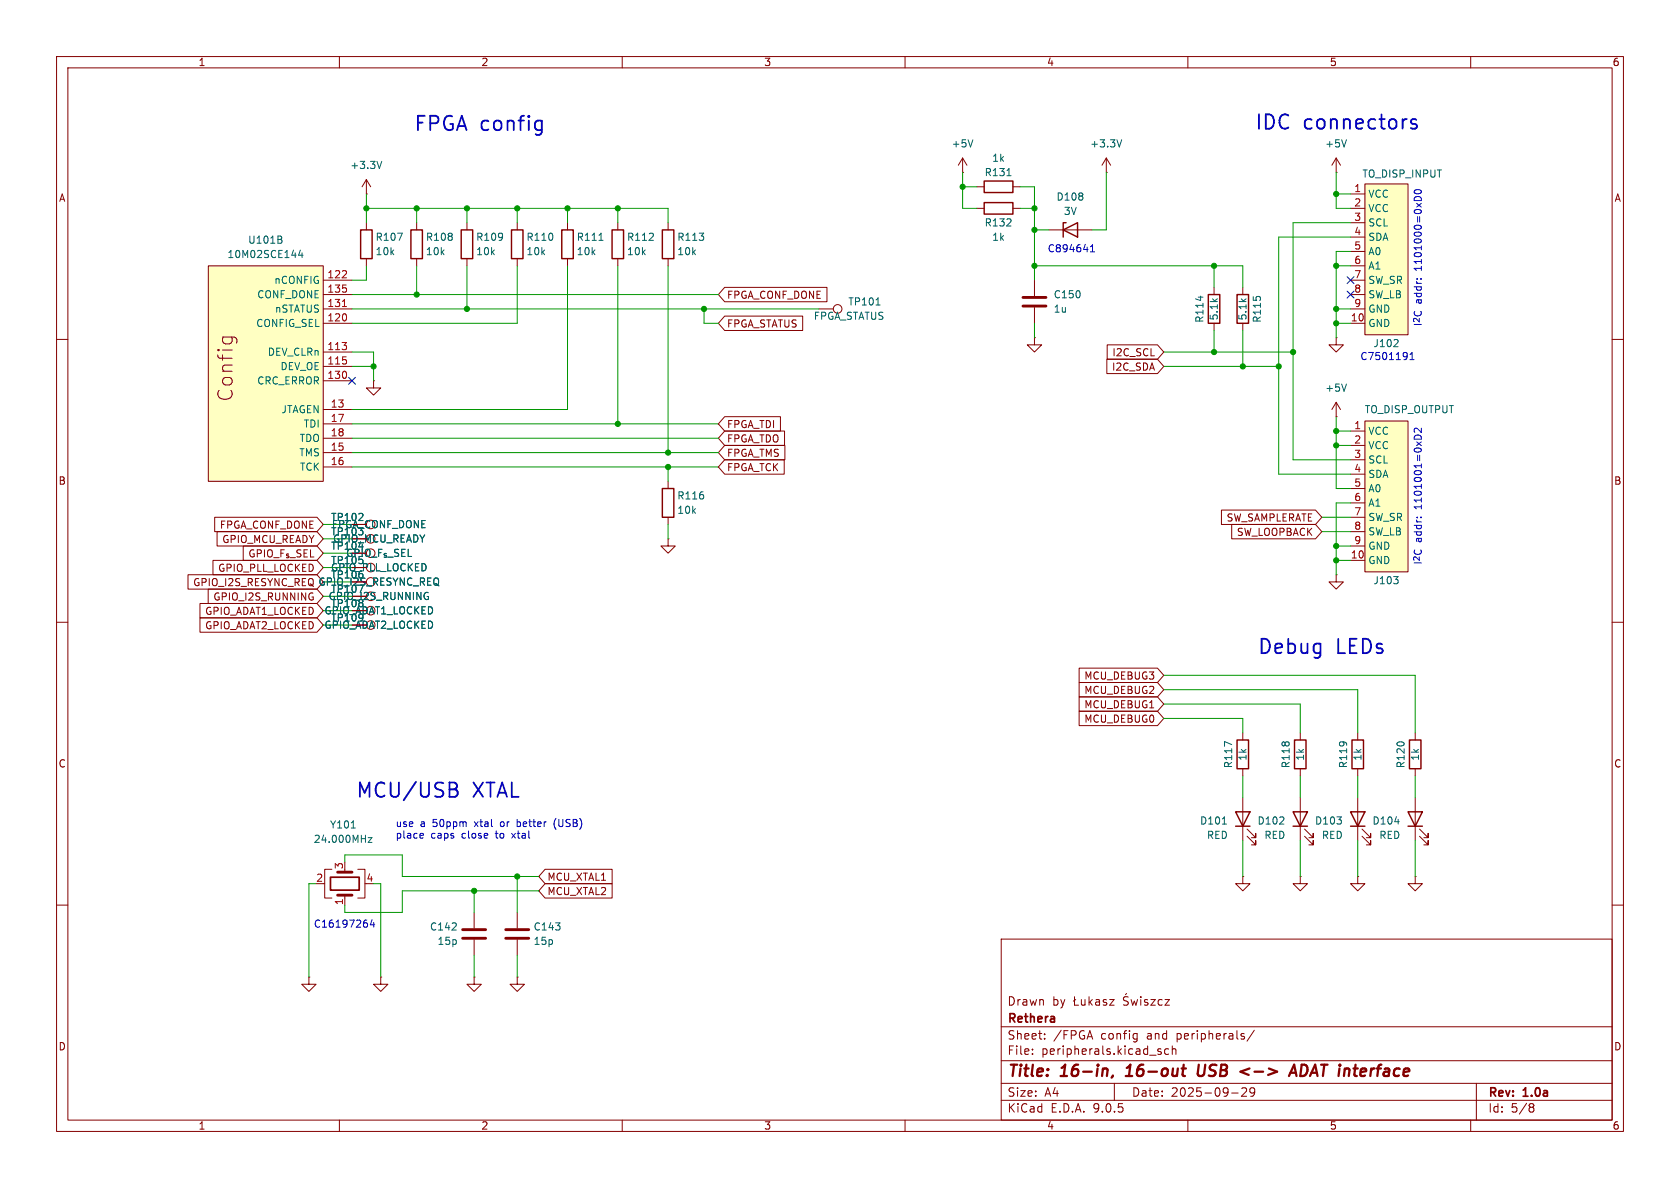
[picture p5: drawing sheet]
<svg xmlns="http://www.w3.org/2000/svg" width="297mm" height="210mm" viewBox="0 0 297 210" stroke-linecap="round" stroke-linejoin="round" font-family="sans-serif">
<g fill="none" stroke="#840000" stroke-width=".18">
<path d="M10 10h277v190h-277zM12 12h273v186h-273zM60 10v2M110 10v2M160 10v2M210 10v2M260 10v2M64.8 39.4v1.2M64.8 45.7v1.3M236.2 59.7v1.3h1.3l-1.3 1.2-1.3-1.2h1.3M236.2 59.7h.1M10 60h2"/>
<path d="M285 60h2M118.1 95.3v1.2h1.3l-1.3 1.3-1.3-1.3h1.3M118.1 95.3h.1M118.1 85.1v1.3M118.1 91.4v1.3M10 110h2M285 110h2M240 129.5v1.3M240 135.9v1.3M250.2 129.5v1.3M250.2 135.9v1.3M10 160h2"/>
<path d="M177 166h108v32h-108zM190 176.2v1.5h.7M190.2 176.7l-.5 .3M191.2 176.7v.9l.4 .1 .2-.1M191.8 176.7v1M192.5 176.2v1.5M192.7 177.1l.4 .6M193.1 176.7l-.6 .6M193.7 176.8h.6l.1 .9M194.4 177.1h-.5a.29 .29 0 0 0-.2 .3 .29 .29 0 0 0 .2 .3l.5-.1M195.6 176.8l-.4-.1-.2 .2 .1 .2 .5 .2v.3h-.6M196.2 176.7h.8l-.8 1h.8"/>
<path d="M199.2 175.6l-.2 .2M199.5 176.3l-.6-.1-.2 .1v.5l.6 .3 .2 .3-.3 .3-.6-.1M200 176.7l.2 1 .3-.7 .3 .7 .3-1M201.7 176.2v.1M201.7 176.7v1M202.9 176.8l-.4-.1-.2 .2 .1 .2 .5 .2v.3h-.6M203.5 176.7h.7l-.7 1h.7M205.5 176.8l-.5-.1-.3 .3v.4l.2 .2h.6M206 176.7h.7l-.7 1h.7M285 160h2M60 198v2M110 198v2"/>
<path d="M160 198v2M177 194.5h108M177 191.5h108M177 187.5h108M177 181.5h108M182.5 186.3v.1M182.5 185.5v.1M184.7 183.6v.1M184.7 182.8v.1M197 191.5v3M200.6 182.7l.4 .1M201 182.7v1.2l-.3 .3"/>
<path d="M201 183.6l-.4 .1M204.7 185.8l.5 .2 .1 .1-.1 .2-.4 .1M204.7 185.5h.5M206.6 185.5l-.4-.1-.3 .3v.4l.1 .2h.6M207.2 185.5l.3-.1 .3 .1 .1 .9M207.2 184.9v1.5M210 198v2M217.7 193.2h1.2M219.5 192.4l.6-.1 .2 .1 .1 .3-.9 1.1h.9M219.8 183.2l.2 .2-.2 .3M219.8 182.7l.2 .1M221.7 182.1l-1.2 2"/>
<path d="M221.8 192.9l-.3 .3h-.3l-.2-.3 .1-.5 .4-.1 .2 .1a.99 .99 0 0 1-.3 1.4h-.3M260 198v2M261 191.5v6.5M270.6 195.1l.4 .1 .2 .2-.3 .3M270.6 195.7h.3M270.9 195.7l.2 .2 .1 .4-.2 .2-.4 .1"/>
</g>
<path d="M196.7 190.1l-.2 .4M199 190.2h1.2M199.6 188.5l-.4 .3M208.9 188.9h.8M211.9 188.2l-.2 1.6 .2 .3a.66 .66 0 0 0 .9-.1M220.9 188.9l-1.6 .5 1.5 .6M227.9 190.2l.9-2 .4 2M228.1 189.6h1M230.6 188.2h-.5l-.2 2 .7-.1" fill="none" stroke="#840000" stroke-width=".4"/>
<path d="M63.8 40.6h2v5.1h-2zM117.1 86.4h2v5h-2zM239 130.8h2v5.1h-2zM249.2 130.8h2v5.1h-2z" fill="none" stroke="#840000" stroke-width=".25"/>
<path d="M70.3 41.2h.8l-.5 1.3" fill="none" stroke="#006464" stroke-width=".18"/>
<path d="M241.3 32.5h7.6v26.7h-7.6z" fill="#ffffc2"/>
<g fill="none" stroke="#840000" stroke-width=".18">
<path d="M73.7 39.4v1.2M238.8 34.3h2.5M238.8 36.8h2.5M238.8 39.4h2.5M241.3 32.5h7.6v26.7h-7.6zM73.7 45.7v1.3M238.8 41.9h2.5M238.8 44.5h2.5M238.8 47h2.5M238.8 49.5h2.5M238.8 52.1h2.5M238.8 54.6h2.5"/>
<path d="M238.8 57.2h2.5"/>
</g>
<path d="M247 60.1l.2 .2-.1 .3-.7 .7h.8" fill="none" stroke="#006464" stroke-width=".18"/>
<path d="M72.6 40.6h2.1v5.1h-2.1z" fill="none" stroke="#840000" stroke-width=".25"/>
<path d="M241.3 74.4h7.6v26.7h-7.6z" fill="#ffffc2"/>
<g fill="none" stroke="#840000" stroke-width=".18">
<path d="M64.8 34.3h.1M64.8 31.8l-.8 1.2M64.8 31.8l.7 1.2M64.8 31.8v2.5M82.5 39.4v1.2M91.4 39.4v1.2M100.3 39.4v1.2M109.2 39.4v1.2M118.1 39.4v1.2M82.5 45.7v1.3M91.4 45.7v1.3M100.3 45.7v1.3"/>
<path d="M109.2 45.7v1.3M118.1 45.7v1.3M219.7 50.8v1.3M219.7 57.2v1.2M236.2 73.7h.1M236.2 71.1l-.7 1.3M236.2 71.1l.8 1.3M236.2 71.1v2.6M238.8 76.2h2.5M238.8 78.7h2.5M241.3 74.4h7.6v26.7h-7.6zM238.8 81.3h2.5"/>
<path d="M238.8 83.8h2.5M238.8 86.4h2.5M238.8 88.9h2.5M238.8 91.4h2.5M238.8 94h2.5M238.8 96.5h2.5M238.8 99.1h2.5M236.2 101.6v1.3h1.3l-1.3 1.2-1.3-1.2h1.3M236.2 101.6h.1M229.9 129.5v1.3M229.9 135.9v1.3M57.1 156.2h.3"/>
<path d="M58.7 153.7h-1.3v5.1h1.3M61 158.2v1.8M63.2 153.7h1.3v5.1h-1.3M219.7 154.9v1.3h1.3l-1.3 1.3-1.3-1.3h1.3M219.7 154.9h.1M219.7 141v7.6M220.5 147.8l1.5 1.6v-.8v.8h-.8M220.5 146.6l1.5 1.5v-.8v.8h-.8M229.9 154.9v1.3h1.2l-1.2 1.3-1.3-1.3h1.3M229.9 154.9h.1M229.9 141v7.6M230.6 147.8l1.6 1.6v-.8v.8h-.8"/>
<path d="M230.6 146.6l1.6 1.5v-.8v.8h-.8M67.3 172.7v1.3h1.3l-1.3 1.3-1.3-1.3h1.3M67.3 172.7h.1M83.8 172.7v1.3h1.3l-1.3 1.3-1.3-1.3h1.3M83.8 172.7h.1M83.8 161.3v2.8M83.8 166.1v2.8M91.4 172.7v1.3h1.3l-1.3 1.3-1.2-1.3h1.2M91.4 172.7h.1M91.4 161.3v2.8M91.4 166.1v2.8"/>
</g>
<path d="M67.5 28.5l-.4 1.3M105.9 42.5h.7M238 67.9l-.4 1.3M64.2 103.4l-.5 1.3M246.4 101.9h.8l-.5 .5M247 102.5l.2 .2-.2 .4M62.1 146.4h.7M65.1 148.1h.7l-.7 .8h.7M216.1 145.7h.7" fill="none" stroke="#006464" stroke-width=".18"/>
<path d="M81.5 40.6h2.1v5.1h-2.1zM90.4 40.6h2.1v5.1h-2.1zM99.3 40.6h2v5.1h-2zM108.2 40.6h2v5.1h-2zM117.1 40.6h2v5.1h-2zM218.7 52.1h2v5.1h-2zM228.9 130.8h2v5.1h-2zM218.4 143.5h2.6l-1.3 2.6zM218.4 146.1h2.6M228.6 143.5h2.5l-1.2 2.6zM228.6 146.1h2.5" fill="none" stroke="#840000" stroke-width=".25"/>
<path d="M59.7 158.2h2.5M59.7 154.2h2.5M81.8 164.3h4.1M81.8 165.9h4.1M89.4 164.3h4.1M89.4 165.9h4.1" fill="none" stroke="#840000" stroke-width=".51"/>
<path d="M58.4 155.1h5.1v2.3h-5.1z" fill="none" stroke="#840000" stroke-width=".3"/>
<path d="M36.8 47h20.3v38.1h-20.3z" fill="#ffffc2"/>
<g fill="none" stroke="#840000" stroke-width=".18">
<path d="M170.2 30.5h.1M170.2 27.9l-.8 1.3M170.2 27.9l.7 1.3M170.2 27.9v2.6M172.7 36.8h1.3M172.7 33h1.3M179.1 36.8h1.2M179.1 33h1.2M195.6 30.5h.1M195.6 27.9l-.8 1.3M195.6 27.9l.7 1.3M195.6 27.9v2.6"/>
<path d="M236.2 30.5h.1M236.2 27.9l-.7 1.3M236.2 27.9l.8 1.3M236.2 27.9v2.6M36.8 47h20.3v38.1h-20.3zM39.4 59.6h2l.4 .2M39.5 59.6l-.1 .2M40.9 59.6l.1 .2M57.1 49.5h5.1M57.1 52.1h5.1M57.1 54.6h5.1M57.1 57.2h5.1"/>
<path d="M128.1 55.9h13.8v2.5h-13.8l-1.1-1.2zM128.1 50.8h18.1v2.5h-18.1l-1.1-1.2zM144.8 54.6h2.5M182.9 59.7v1.3h1.2l-1.2 1.2-1.3-1.2h1.3M182.9 59.7h.1M182.9 49.5v2.8M182.9 54.4v2.8M185.4 40.6h7.6M214.6 50.8v1.3M214.6 57.2v1.2M57.1 62.2h5.1M57.1 64.8h5.1"/>
<path d="M57.1 67.3h5.1M57.1 72.4h5.1M57.1 74.9h5.1M57.1 77.5h5.1M66 67.3v1.3h1.3l-1.3 1.3-1.2-1.3h1.2M66 67.3h.1M128.1 73.7h9.9v2.5h-9.9l-1.1-1.3zM128.1 76.2h10.6v2.5h-10.6l-1.1-1.2zM128.1 78.7h10.7v2.6h-10.7l-1.1-1.3zM195.7 63.5h8.9l1.1 1.3-1.1 1.2h-8.9zM195.7 61h8.9l1.1 1.2-1.1 1.3h-8.9zM37.7 99.1h18.3l1.1 1.2-1.1 1.3h-18.3z"/>
<path d="M38 91.4h18l1.1 1.3-1.1 1.3h-18zM38.4 94h17.6l1.1 1.3-1.1 1.2h-17.6zM43 96.5h13l1.1 1.3-1.1 1.3h-13zM57.1 80h5.1M57.1 82.6h5.1M128.1 81.3h10.5v2.5h-10.5l-1.1-1.2zM215.9 90.2h16.7l1.1 1.2-1.1 1.3h-16.7zM217.7 92.7h14.9l1.1 1.3-1.1 1.3h-14.9zM33.2 101.6h22.8l1.1 1.3-1.1 1.2h-22.8zM35.4 106.7h20.6l1.1 1.3-1.1 1.2h-20.6zM35.4 109.2h20.6l1.1 1.3-1.1 1.3h-20.6zM36.8 104.1h19.2l1.1 1.3-1.1 1.3h-19.2z"/>
<path d="M190.8 118.1h13.8l1.1 1.3-1.1 1.3h-13.8zM190.8 125.7h13.8l1.1 1.3-1.1 1.3h-13.8zM190.8 120.6h13.8l1.1 1.3-1.1 1.3h-13.8zM190.8 123.2h13.8l1.1 1.3-1.1 1.2h-13.8zM219.7 129.5v1.3M219.7 135.9v1.3M96.4 156.2h11.8v2.6h-11.8l-1.2-1.3zM96.4 153.7h11.8v2.5h-11.8l-1.2-1.3zM240 154.9v1.3h1.3l-1.3 1.3-1.2-1.3h1.2M240 154.9h.1M240 141v7.6M240.8 147.8l1.5 1.6v-.8v.8h-.7"/>
<path d="M240.8 146.6l1.5 1.5v-.8v.8h-.7M250.2 154.9v1.3h1.3l-1.3 1.3-1.3-1.3h1.3M250.2 154.9h.1M250.2 141v7.6M251 147.8l1.5 1.6v-.8v.8h-.8M251 146.6l1.5 1.5v-.8v.8h-.8M54.6 172.7v1.3h-1.3l1.3 1.3 1.3-1.3h-1.3M54.6 172.7h.1"/>
<circle cx="148.1" cy="54.6" r=".76"/>
</g>
<path d="M60.5 49.1h.8M60.5 54.2h.8M61.2 48v.4" fill="none" stroke="#a90000" stroke-width=".18"/>
<g fill="none" stroke="#006464" stroke-width=".18">
<path d="M172 24.7l-.4 1.3M178 31.1h.7M198.3 24.7l-.4 1.3M238 24.7l-.4 1.3M49.6 42.3l.3 .3-.1 .3-.2 .1M49.7 41.8l.1 .2-.1 .3M53.1 44.2l-.3 .9h.8M53.4 44.7v.8M154.9 53.9h.7M212.2 52.3v.8M64.2 103.4l-.5 1.3M217.7 131.6l-1.2-.5v.8"/>
<path d="M246.6 145.3h.8"/>
</g>
<path d="M174 35.8h5.1v2h-5.1zM174 32h5.1v2h-5.1zM188.5 39.4h-.5v2.5M188 40.6l2.5-1.2v2.5zM213.6 52.1h2v5.1h-2zM218.7 130.8h2v5.1h-2zM238.8 143.5h2.5l-1.3 2.6zM238.8 146.1h2.5M248.9 143.5h2.6l-1.3 2.6zM248.9 146.1h2.6" fill="none" stroke="#840000" stroke-width=".25"/>
<path d="M180.8 52.6h4.1M180.8 54.1h4.1" fill="none" stroke="#840000" stroke-width=".51"/>
<g fill="none" stroke="#009600" stroke-width=".18">
<path d="M64.8 34.3v5.1M64.8 36.8h53.3v2.6M73.7 36.8v2.6M82.5 36.8v2.6M91.4 36.8v2.6M100.3 36.8v2.6M109.2 36.8v2.6M170.2 30.5v6.3h2.5M170.2 33h2.5M180.3 36.8h2.6M180.3 33h2.6v16.5M195.6 30.5v10.1h-2.6"/>
<path d="M236.2 30.5v6.3h2.6M236.2 34.3h2.6M238.8 39.4h-10.2v41.9h10.2M62.2 52.1h64.8M62.2 54.6h82.6M64.8 47v2.5h-2.6M73.7 47v5.1M82.5 47v7.6M91.4 47v10.2h-29.2M100.3 47v25.4h-38.1M109.2 47v27.9M118.1 47v33"/>
<path d="M124.5 54.6v2.6h2.5M182.9 47h36.8v3.8M182.9 57.2v2.5M182.9 40.6h2.5M214.6 47v3.8M214.6 58.4v3.8M219.7 58.4v6.4M236.2 54.6h2.6M236.2 57.2h2.6M236.2 47h2.6M238.8 44.5h-2.6v15.2M238.8 41.9h-12.7v41.9h12.7"/>
<path d="M62.2 62.2h3.8v5.1M62.2 64.8h3.8M62.2 74.9h64.8M62.2 77.5h64.8M205.7 62.2h22.9M205.7 64.8h20.4M236.2 73.7v12.7h2.6M236.2 78.7h2.6M236.2 76.2h2.6M57.1 92.7h5.1M57.1 95.3h5.1M57.1 97.8h5.1"/>
<path d="M62.2 82.6h64.8M62.2 80h64.8M118.1 82.6v2.5M118.1 92.7v2.6M233.7 94h5.1M233.7 91.4h5.1M236.2 96.5h2.6M236.2 99.1h2.6M238.8 88.9h-2.6v12.7M57.1 105.4h5.1M57.1 110.5h5.1M57.1 108h5.1"/>
<path d="M57.1 100.3h5.1M57.1 102.9h5.1M205.7 119.4h44.5v10.1M205.7 127h14v2.5M205.7 124.5h24.2v5M205.7 121.9h34.3v7.6M219.7 137.2v3.8M229.9 137.2v3.8M240 137.2v3.8M250.2 137.2v3.8M55.9 156.2h-1.3v16.5M61 152.4v-1.3h10.1v3.8h24.1"/>
<path d="M66 156.2h1.3v16.5M83.8 157.5v3.8M91.4 154.9v6.4M95.2 157.5h-24.1v3.8h-10.1v-1.3M219.7 148.6v6.3M229.9 148.6v6.3M240 148.6v6.3M250.2 148.6v6.3M83.8 168.9v3.8M91.4 168.9v3.8"/>
</g>
<path d="M238.2 51.5l1.2 1.2M238.2 48.9l1.2 1.2M239.4 51.5l-1.2 1.2M239.4 48.9l-1.2 1.2M61.6 66.7l1.2 1.2M62.8 66.7l-1.2 1.2" fill="none" stroke="#000084" stroke-width=".18"/>
<path d="M95.1 21.3l.7 .1M95.8 21.3v2.1l-.5 .5M95.8 22.9l-.7 .1M250.4 21.2l-.6-.1-.4 .3 .1 .4 .9 .2 .1 .3-.1 .3-.3 .2-.7-.2M79.5 138.3h.8a.62 .62 0 0 1 .5 .6 .62 .62 0 0 1-.5 .6M79.5 139.5h.8M80.3 139.5a.68 .68 0 0 1 .6 .6 .68 .68 0 0 1-.5 .8h-.9" fill="none" stroke="#0000c2" stroke-width=".32"/>
<g fill="none" stroke="#0000c2" stroke-width=".18">
<path d="M250 35.2a.68 .68 0 0 1 .6-.5 .68 .68 0 0 1 .7 .5M250.1 33.7a.75 .75 0 0 1 1.2 .2 .72 .72 0 0 1-1.3-.1zM192.8 44.5h.7M192.8 43.6l.3-.3v1.2M249.3 63.6h.7M249.3 62.7l.3-.4v1.3M250 77.3a.68 .68 0 0 1 .6-.4 .68 .68 0 0 1 .7 .4M251.3 75.7v.8l-.9-.8-.4 .2 .1 .5M74.4 147.3l.4 .1v.2l-.6 .1M74.8 148.1l-.4 .1M91.4 144.8v1.3M91.4 146.1h.1"/>
<path d="M91.5 145.3h-.1M98.3 144.7a1.46 1.46 0 0 0 0 1.9M65.8 162.6l-.3 .9h.8M66.1 163.1v.8"/>
</g>
<g fill="#009600" stroke="#009600" stroke-width=".18">
<circle cx="118.1" cy="82.6" r=".46"/>
<circle cx="109.2" cy="74.9" r=".46"/>
<circle cx="236.2" cy="34.3" r=".46"/>
<circle cx="236.2" cy="47" r=".46"/>
<circle cx="236.2" cy="54.6" r=".46"/>
<circle cx="236.2" cy="57.2" r=".46"/>
<circle cx="228.6" cy="62.2" r=".46"/>
<circle cx="82.5" cy="36.8" r=".46"/>
<circle cx="73.7" cy="36.8" r=".46"/>
<circle cx="64.8" cy="36.8" r=".46"/>
<circle cx="66" cy="64.8" r=".46"/>
<circle cx="73.7" cy="52.1" r=".46"/>
<circle cx="82.5" cy="54.6" r=".46"/>
<circle cx="236.2" cy="99.1" r=".46"/>
<circle cx="236.2" cy="78.7" r=".46"/>
<circle cx="226.1" cy="64.8" r=".46"/>
<circle cx="219.7" cy="64.8" r=".46"/>
<circle cx="236.2" cy="76.2" r=".46"/>
<circle cx="236.2" cy="96.5" r=".46"/>
<circle cx="91.4" cy="36.8" r=".46"/>
<circle cx="100.3" cy="36.8" r=".46"/>
<circle cx="109.2" cy="36.8" r=".46"/>
<circle cx="124.5" cy="54.6" r=".46"/>
<circle cx="118.1" cy="80" r=".46"/>
<circle cx="182.9" cy="47" r=".46"/>
<circle cx="182.9" cy="36.8" r=".46"/>
<circle cx="182.9" cy="40.6" r=".46"/>
<circle cx="214.6" cy="62.2" r=".46"/>
<circle cx="214.6" cy="47" r=".46"/>
<circle cx="170.2" cy="33" r=".46"/>
<circle cx="83.8" cy="157.5" r=".46"/>
<circle cx="91.4" cy="154.9" r=".46"/>
</g>
<g font-size="3.5" fill="#0000c2">
<text x="73.1" y="23.6">FPGA config</text>
<text x="221.7" y="23.3">IDC</text>
<text x="230.4" y="23.3">connectors</text>
<text x="222.2" y="116.1">Debug</text>
<text x="236.2" y="116.1">LEDs</text>
<text x="62.8" y="141.5">MCU/USB</text>
<text x="83.6" y="141.5">XTAL</text>
</g>
<text font-size="3.5" fill="#840000" x="41.4" y="71" transform="rotate(-90 41.4 71)">Config</text>
<g font-size="2.8" fill="#840000">
<text x="178" y="190.9">Title:</text>
<text x="187.7" y="190.9">16-in,</text>
<text x="200" y="190.9">16-out</text>
<text x="213.4" y="190.9">USB</text>
<text x="221.7" y="190.9">&lt;-&gt;</text>
<text x="231.4" y="190.9">ADAT interface</text>
</g>
<g font-size="2.1" fill="#840000">
<text x="178" y="178">Drawn</text>
<text x="186" y="178">by</text>
<text x="178" y="184">Sheet:</text>
<text x="178" y="181.2">Rethera</text>
<text x="186.2" y="184">/FPGA</text>
<text x="194.7" y="184">config</text>
<text x="202.9" y="184">and</text>
<text x="208.3" y="184">peripherals/</text>
<text x="178" y="186.7">File:</text>
<text x="184.1" y="186.7">peripherals.kicad_sch</text>
<text x="178" y="196.9">KiCad</text>
<text x="178" y="194.1">Size:</text>
<text x="184.7" y="194.1">A4</text>
<text x="185.7" y="196.9">E.D.A.</text>
<text x="193.3" y="196.9">9.0.5</text>
<text x="200" y="194.1">Date:</text>
<text x="207" y="194.1">2025-09-29</text>
<text x="263" y="194.3">Rev:</text>
<text x="263" y="196.9">Id:</text>
<text x="267.1" y="196.9">5/8</text>
<text x="269.4" y="194.3">1.0a</text>
</g>
<g font-size="1.8" fill="#840000">
<text x="35" y="11.9">1</text>
<text x="85" y="11.9">2</text>
<text x="135" y="11.9">3</text>
<text x="185" y="11.9">4</text>
<text x="235" y="11.9">5</text>
<text x="285" y="11.9">6</text>
<text x="10.3" y="35.9">A</text>
<text x="285.3" y="35.9">A</text>
<text x="128.4" y="53">FPGA_CONF_DONE</text>
<text x="128.4" y="58.1">FPGA_STATUS</text>
<text x="196.5" y="65.7">I2C_SDA</text>
<text x="196.5" y="63.2">I2C_SCL</text>
<text x="128.4" y="75.9">FPGA_TDI</text>
<text x="128.4" y="83.5">FPGA_TCK</text>
<text x="128.4" y="78.4">FPGA_TDO</text>
<text x="128.4" y="81">FPGA_TMS</text>
<text x="10.3" y="85.9">B</text>
<text x="285.3" y="85.9">B</text>
<text x="38.8" y="93.7">FPGA_CONF_DONE</text>
<text x="58.6" y="93.6">FPGA_CONF_DONE</text>
<text x="216.7" y="92.4">SW_SAMPLERATE</text>
<text x="218.6" y="94.9">SW_LOOPBACK</text>
<text x="38.5" y="101.3">GPIO_PLL_LOCKED</text>
<text x="39.2" y="96.2">GPIO_MCU_READY</text>
<text x="43.8" y="98.7">GPIO_F_{s}_SEL</text>
<text x="58.4" y="101.2">GPIO_PLL_LOCKED</text>
<text x="61.1" y="98.7">GPIO_F_{s}_SEL</text>
<text x="34" y="103.8">GPIO_I2S_RESYNC_REQ GPIO_I2S_RESYNC_REQ</text>
<text x="37.6" y="106.4">GPIO_I2S_RUNNING</text>
<text x="56.2" y="103.7">GPIO_I2S_RESYNC_REQ</text>
<text x="58" y="106.3">GPIO_I2S_RUNNING</text>
<text x="36.2" y="108.9">GPIO_ADAT1_LOCKED</text>
<text x="36.2" y="111.4">GPIO_ADAT2_LOCKED</text>
<text x="57.3" y="111.4">GPIO_ADAT2_LOCKED</text>
<text x="57.3" y="108.8">GPIO_ADAT1_LOCKED</text>
<text x="191.6" y="122.9">MCU_DEBUG2</text>
<text x="191.6" y="125.4">MCU_DEBUG1</text>
<text x="191.6" y="120.3">MCU_DEBUG3</text>
<text x="191.6" y="128">MCU_DEBUG0</text>
<text x="10.3" y="135.9">C</text>
<text x="285.3" y="135.9">C</text>
<text x="96.7" y="155.9">MCU_XTAL1</text>
<text x="96.7" y="158.4">MCU_XTAL2</text>
<text x="10.3" y="185.9">D</text>
<text x="285.3" y="185.9">D</text>
<text x="35" y="199.9">1</text>
<text x="85" y="199.9">2</text>
<text x="135" y="199.9">3</text>
<text x="185" y="199.9">4</text>
<text x="235" y="199.9">5</text>
<text x="285" y="199.9">6</text>
</g>
<g font-size="1.8" fill="#006464">
<text x="168.1" y="26.3">+5V</text>
<text x="175.3" y="28.8">1k</text>
<text x="192.6" y="26.3">+3.3V</text>
<text x="234.2" y="26.3">+5V</text>
<text x="61.8" y="30.1">+3.3V</text>
<text x="174" y="31.3">R131</text>
<text x="186.7" y="35.7">D108</text>
<text x="240.8" y="31.6">TO_DISP_INPUT</text>
<text x="241.8" y="35.2">VCC</text>
<text x="174" y="40.2">R132</text>
<text x="188" y="38.2">3V</text>
<text x="241.8" y="37.7">VCC</text>
<text x="241.8" y="40.2">SCL</text>
<text x="40.1" y="45.8">10M02SCE144</text>
<text x="43.8" y="43.3">U101B</text>
<text x="66.3" y="42.8">R107</text>
<text x="66.3" y="45.3">10k</text>
<text x="75.2" y="42.8">R108</text>
<text x="75.2" y="45.3">10k</text>
<text x="84.1" y="42.8">R109</text>
<text x="84.1" y="45.3">10k</text>
<text x="93" y="42.8">R110</text>
<text x="93" y="45.3">10k</text>
<text x="101.9" y="42.8">R111</text>
<text x="101.9" y="45.3">10k</text>
<text x="110.8" y="42.8">R112</text>
<text x="110.8" y="45.3">10k</text>
<text x="119.6" y="42.8">R113</text>
<text x="119.6" y="45.3">10k</text>
<text x="175.3" y="42.8">1k</text>
<text x="241.8" y="42.8">SDA</text>
<text x="241.8" y="45.3">A0</text>
<text x="241.8" y="47.9">A1</text>
<text x="45.4" y="52.9">CONF_DONE</text>
<text x="48.4" y="50.4">nCONFIG</text>
<text x="186.2" y="52.9">C150</text>
<text x="241.8" y="50.4">SW_SR</text>
<text x="241.8" y="52.9">SW_LB</text>
<text x="45.2" y="58">CONFIG_SEL</text>
<text x="48.5" y="55.5">nSTATUS</text>
<text x="143.8" y="56.7">FPGA_STATUS</text>
<text x="149.9" y="54.2">TP101</text>
<text x="186.2" y="55.5">1u</text>
<text x="213" y="57.2" transform="rotate(-90 213 57.2)">R114</text>
<text x="215.5" y="56.7" transform="rotate(-90 215.5 56.7)">5.1k</text>
<text x="220.6" y="56.7" transform="rotate(-90 220.6 56.7)">5.1k</text>
<text x="223.1" y="57.2" transform="rotate(-90 223.1 57.2)">R115</text>
<text x="241.8" y="55.5">GND</text>
<text x="241.8" y="58">GND</text>
<text x="47.2" y="63.1">DEV_CLRn</text>
<text x="49.5" y="65.6">DEV_OE</text>
<text x="242.7" y="61.6">J102</text>
<text x="45.4" y="68.2">CRC_ERROR</text>
<text x="234.2" y="69.4">+5V</text>
<text x="49.7" y="73.3">JTAGEN</text>
<text x="53.6" y="75.8">TDI</text>
<text x="241.2" y="73.3">TO_DISP_OUTPUT</text>
<text x="241.8" y="77.1">VCC</text>
<text x="52.8" y="80.9">TMS</text>
<text x="52.9" y="78.3">TDO</text>
<text x="52.9" y="83.4">TCK</text>
<text x="241.8" y="79.6">VCC</text>
<text x="241.8" y="82.1">SCL</text>
<text x="119.6" y="88.5">R116</text>
<text x="241.8" y="84.7">SDA</text>
<text x="241.8" y="87.2">A0</text>
<text x="241.8" y="89.8">A1</text>
<text x="58.4" y="94.8">TP103</text>
<text x="58.4" y="92.3">TP102</text>
<text x="119.6" y="91">10k</text>
<text x="241.8" y="92.3">SW_SR</text>
<text x="241.8" y="94.8">SW_LB</text>
<text x="58.4" y="97.4">TP104</text>
<text x="58.4" y="99.9">TP105</text>
<text x="58.8" y="96.1">GPIO_MCU_READY</text>
<text x="241.8" y="97.4">GND</text>
<text x="241.8" y="99.9">GND</text>
<text x="58.4" y="105">TP107</text>
<text x="58.4" y="107.5">TP108</text>
<text x="58.4" y="102.5">TP106</text>
<text x="242.7" y="103.5">J103</text>
<text x="58.4" y="110.1">TP109</text>
<text x="218" y="135.9" transform="rotate(-90 218 135.9)">R117</text>
<text x="220.6" y="134.6" transform="rotate(-90 220.6 134.6)">1k</text>
<text x="228.2" y="135.9" transform="rotate(-90 228.2 135.9)">R118</text>
<text x="230.7" y="134.6" transform="rotate(-90 230.7 134.6)">1k</text>
<text x="238.4" y="135.9" transform="rotate(-90 238.4 135.9)">R119</text>
<text x="240.9" y="134.6" transform="rotate(-90 240.9 134.6)">1k</text>
<text x="248.5" y="135.9" transform="rotate(-90 248.5 135.9)">R120</text>
<text x="251.1" y="134.6" transform="rotate(-90 251.1 134.6)">1k</text>
<text x="55.4" y="149.2">24.000MHz</text>
<text x="58.2" y="146.7">Y101</text>
<text x="212.1" y="146">D101</text>
<text x="213.3" y="148.5">RED</text>
<text x="222.2" y="146">D102</text>
<text x="223.4" y="148.5">RED</text>
<text x="232.4" y="146">D103</text>
<text x="233.6" y="148.5">RED</text>
<text x="242.5" y="146">D104</text>
<text x="243.7" y="148.5">RED</text>
<text x="75.9" y="164.7">C142</text>
<text x="77.2" y="167.2">15p</text>
<text x="94.2" y="164.7">C143</text>
<text x="94.2" y="167.2">15p</text>
</g>
<g font-size="1.8" fill="#a90000">
<text x="239.3" y="34">1</text>
<text x="239.3" y="36.6">2</text>
<text x="239.3" y="39.1">3</text>
<text x="239.3" y="41.7">4</text>
<text x="239.3" y="44.2">5</text>
<text x="239.3" y="46.7">6</text>
<text x="57.8" y="49.3">122</text>
<text x="57.8" y="51.8">135</text>
<text x="239.3" y="49.3">7</text>
<text x="239.3" y="51.8">8</text>
<text x="57.8" y="54.4">131</text>
<text x="57.8" y="56.9">120</text>
<text x="238.7" y="56.9">10</text>
<text x="239.3" y="54.4">9</text>
<text x="57.8" y="62">113</text>
<text x="57.8" y="64.5">115</text>
<text x="57.8" y="67.1">130</text>
<text x="58.4" y="72.1">13</text>
<text x="58.4" y="74.7">17</text>
<text x="58.4" y="77.2">18</text>
<text x="239.3" y="75.9">1</text>
<text x="58.4" y="79.8">15</text>
<text x="58.4" y="82.3">16</text>
<text x="239.3" y="78.5">2</text>
<text x="239.3" y="81">3</text>
<text x="239.3" y="83.6">4</text>
<text x="239.3" y="86.1">5</text>
<text x="239.3" y="88.6">6</text>
<text x="239.3" y="91.2">7</text>
<text x="239.3" y="93.7">8</text>
<text x="238.7" y="98.8">10</text>
<text x="239.3" y="96.3">9</text>
<text x="55.8" y="156">2</text>
<text x="60.7" y="153.7" transform="rotate(-90 60.7 153.7)">3</text>
<text x="64.7" y="156">4</text>
<text x="60.7" y="160.1" transform="rotate(-90 60.7 160.1)">1</text>
</g>
<g font-size="1.8" fill="#0000c2">
<text x="185.1" y="44.8">C894641</text>
<text x="251.6" y="47.7" transform="rotate(-90 251.6 47.7)">1101000=0xD0</text>
<text x="251.6" y="57.8" transform="rotate(-90 251.6 57.8)">I^{2}Caddr:</text>
<text x="240.4" y="63.9">C7501191</text>
<text x="251.6" y="89.9" transform="rotate(-90 251.6 89.9)">1101001=0xD2</text>
<text x="251.6" y="99.9" transform="rotate(-90 251.6 99.9)">I^{2}Caddr:</text>
<text x="69.8" y="146.4">use</text>
<text x="69.8" y="148.4">place</text>
<text x="74.3" y="146.4">a</text>
<text x="76.2" y="148.4">caps</text>
<text x="76.6" y="146.4">50ppm</text>
<text x="81.7" y="148.4">close</text>
<text x="84.2" y="146.4">xtal</text>
<text x="87.9" y="148.4">to</text>
<text x="88.9" y="146.4">or</text>
<text x="91" y="148.4">xtal</text>
<text x="92" y="146.4">better</text>
<text x="98.8" y="146.4">(USB)</text>
<text x="55.4" y="164.2">C16197264</text>
</g>
</svg>
